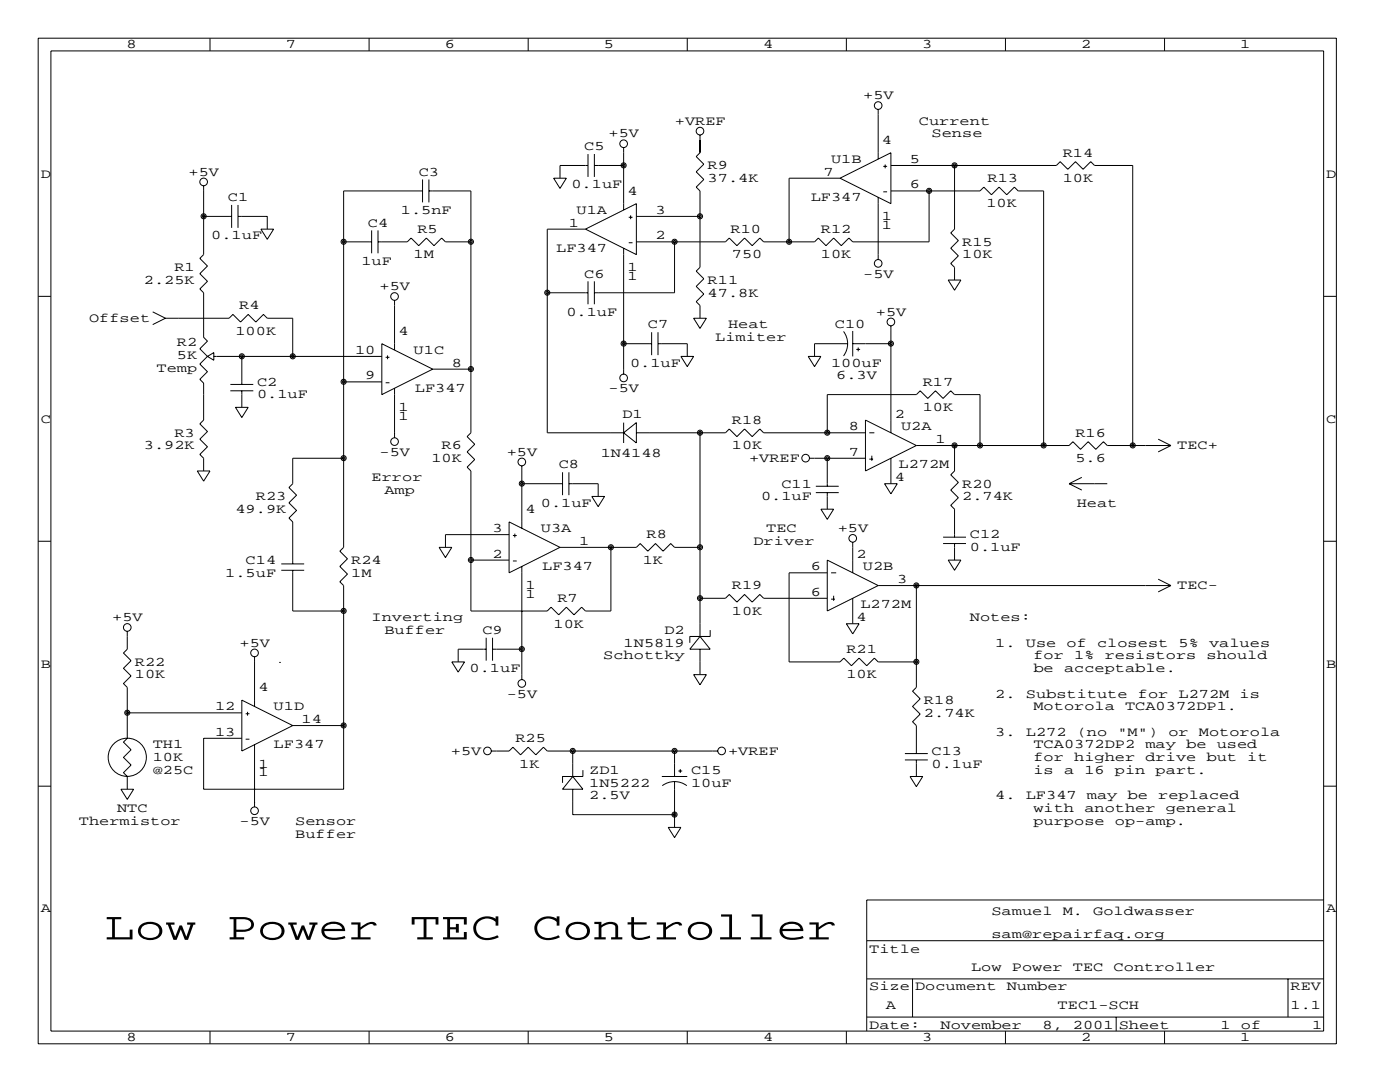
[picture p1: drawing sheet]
<svg xmlns="http://www.w3.org/2000/svg" width="279mm" height="216mm" viewBox="0 0 279 216" stroke-linecap="round" stroke-linejoin="round" font-family="sans-serif">
<g fill="none" stroke="#000" stroke-width=".2">
<path d="M7.6 7.6h259.1v200.7h-259.1zM10.2 10.2h254v195.5h-254zM41.9 7.6v2.6M73.7 7.6v2.6M105.4 7.6v2.6M137.2 7.6v2.6M168.9 7.6v2.6M200.7 7.6v2.6M232.4 7.6v2.6M40.6 37.1v13.7l-.7 .8 1.5 1.5-1.5 1.5 1.5 1.5-1.5 1.6 .7 .7v8.9l.8 .8-1.5 1.5 1.5 1.5M84.3 38.1h-15.7v71.1l-.8 .8 1.5 1.5-1.5 1.5 1.5 1.6-1.5 1.5 .8 .7v40.7h-28v-10.2h7.7M84.3 35.8v4.6"/>
<path d="M85.6 38.1h8.4v48.3l-.8 .7 1.5 1.5-1.5 1.6 1.5 1.5-1.5 1.5 .8 .8v27.9h15.2l.8-.7 1.5 1.5 1.5-1.5 1.6 1.5 1.5-1.5 .7 .7h5.1v-12.7M85.6 35.8v4.6M110.5 35.6h2.5l-1.2 2zM117.3 33h-5.5v2.6M117.3 30.7v4.6M118.6 33h5.9M118.6 30.7v4.6M124.5 29.5v12.4M139.7 26.9v3.6l-.8 .7 1.6 1.6-1.6 1.5 1.6 1.5-1.6 1.5 .8 .8v15.2l-.8 .8 1.6 1.5-1.6 1.5 1.6 1.6-1.6 1.5 .8 .8v2.5M167.6 35.6l10.2-5.1v10.1zM167.6 35.6h-10.1v12.7M175.3 21.8v9.9"/>
<path d="M175.3 39.4v12.4M176.3 33.2h.7M176.3 38.3h.7M176.7 32.8v.8M177.8 33h33l.8-.7 1.5 1.5 1.5-1.5 1.6 1.5 1.5-1.5 .7 .7h7.7v55.9M177.8 38.1h17.8l.7-.8 1.6 1.6 1.5-1.6 1.5 1.6 1.5-1.6 .8 .8h5.1v50.8M185.4 38.1v10.2h-15.2l-.8-.8-1.5 1.5-1.5-1.5-1.6 1.5-1.5-1.5-.7 .8h-10.2l-.8-.8-1.5 1.5-1.5-1.5-1.5 1.5-1.6-1.5-.7 .8h-17.8M190.5 33v12.7l-.8 .8 1.6 1.5-1.6 1.5 1.6 1.6-1.6 1.5 .8 .7v2.6M7.6 59.1h2.6M40.6 43.2h5.6M46.2 40.9v4.6M47.5 43.2h5.8v2.5"/>
<path d="M47.5 40.9v4.6M52.1 45.7h2.5l-1.3 2.1zM68.6 48.3h5.6M74.2 46v4.5M75.4 48.3h5.9l.7-.8 1.6 1.5 1.5-1.5 1.5 1.5 1.5-1.5 .8 .8h5.1M75.4 46v4.5M78.7 59.9v9.9M109.2 58.4h8.1M116.8 45.7l10.2-5.1v10.2zM116.8 45.7h-7.6v40.7h15.3M117.3 56.1v4.6M118.6 56.1v4.6"/>
<path d="M124.5 49.5v25.2M125.5 43.4h.7M125.5 48.4h.7M125.9 43v.7M127 43.2h12.7M134.6 48.3v10.1h-16M157.5 48.3h.1M189.2 55.9h2.6l-1.3 2zM264.2 59.1h2.5M30.5 62.2l2.5 1.3M33 63.5l-2.5 1.3M33 63.5h12.7l.8-.8 1.5 1.6 1.5-1.6 1.6 1.6 1.5-1.6 .7 .8h5.1v7.6"/>
<path d="M41.4 71.1l-1.5 1.5 1.5 1.6-1.5 1.5 .7 .8v7.3l-.7 .8 1.5 1.5-1.5 1.5 1.5 1.6-1.5 1.5 .7 .7v2.6M41.4 71.1l1.3-.7v1.5zM42.7 71.1h33.5M46 78h4.5M46 76.7h4.5M48.3 71.1v5.6M48.3 78v3.3M68.6 76.2h7.6M76.2 68.6l10.2 5.1-10.2 5zM77 71.3h.7M77 76.4h.7M77.3 70.9v.8"/>
<path d="M78.7 77.5v9.9M86.4 73.7h7.6M94 73.7h.1M124.5 68.6h5.5M130 66.3v4.6M131.3 68.6h5.9v2.5M131.3 66.3v4.6M135.9 71.1h2.5l-1.2 2.1zM138.4 63.5h2.6l-1.3 2zM161.3 71.1h2.5l-1.2 2.1zM168.3 66.1a4.1 4.1 0 0 1 0 4.9M169.2 68.6h-6.6v2.5"/>
<path d="M170.2 68.6h7.6M170.2 66v5.1M170.9 69.7h.8M171.3 69.3v.8M177.8 65v21.4M39.4 94h2.5l-1.3 2zM47 81.3h2.5l-1.2 2zM68.6 91.4h-10.2v5.1l-.7 .8 1.5 1.5-1.5 1.5 1.5 1.6-1.5 1.5 .7 .7v8.4M78.7 86.4h.1M104.1 93v12.4M104.1 96.5h8.2M112.3 94.2v4.6"/>
<path d="M113.5 96.5h5.9v2.6M113.5 94.2v4.6M118.1 99.1h2.5l-1.2 2zM124.5 84.3v4.1M124.5 86.4l2.5-2.1v4.1zM127 86.4h17.8l.7-.8 1.6 1.5 1.5-1.5 1.5 1.5 1.5-1.5 .8 .8h20.3M139.7 86.4v40.6M161.5 91.4h11.2M162.8 98.3h4.6M162.8 97h4.6M165.1 86.4v-7.7h17.8l.7-.7 1.6 1.5 1.5-1.5 1.5 1.5 1.5-1.5 .8 .7h5.1v10.2M165.1 91.4v5.6"/>
<path d="M165.1 98.3v3.3M172.7 83.8l10.2 5.1-10.2 5.1zM173.5 86.4h1M173.5 91.6h.7M174 90.9v1M176.5 96.5h2.6l-1.3 2.1zM177.8 91.4v5.1M182.9 88.9h30.5l.7-.8 1.5 1.6 1.6-1.6 1.5 1.6 1.5-1.6 .8 .8h12.7M190.5 88.9h.1M190.5 88.9v5.1l-.8 .7 1.6 1.6-1.6 1.5 1.6 1.5-1.6 1.5 .8 .8v5.6M213.4 96.5h7.6M213.4 96.5l2.5 1.3"/>
<path d="M215.9 95.2l-2.5 1.3M231.1 87.6l2.6 1.3M233.7 88.9l-2.6 1.3M7.6 108h2.6M56.1 112.5h4.6M56.1 113.8h4.6M58.4 113.8v8.1h10.2M87.6 109.2h2.6l-1.3 2.1zM94 111.8h7.6M101.6 104.1l10.2 5.1-10.2 5.1zM101.6 106.7h-12.7v2.5M102.4 106.9h.7"/>
<path d="M102.4 111.9h.7M102.7 106.5v.7M104.1 113v22.6M111.8 109.2h15.2l.8-.7 1.5 1.5 1.5-1.5 1.5 1.5 1.6-1.5 .7 .7h5.1M121.9 109.2h.1M139.7 119.4h5.1l.7-.8 1.6 1.5 1.5-1.5 1.5 1.5 1.5-1.5 .8 .8h12.7M163.8 101.6h2.6l-1.3 2zM165.1 111.8l10.2 5-10.2 5.1zM165.1 114.3h-7.6v17.8h10.1l.8-.8 1.5 1.5 1.5-1.5 1.6 1.5 1.5-1.5 .8 .8h7.6M165.9 119.6h.7M165.9 114.3h1M166.4 118.9v1"/>
<path d="M170.2 108.2v6.1M170.2 119.4v5.1M175.3 116.8h58.4M182.9 116.8h.1M182.9 116.8v20.4l-.8 .7 1.5 1.5-1.5 1.6 1.5 1.5-1.5 1.5 .8 .8v5.6M188.2 108.5h4.6M188.2 107.2h4.6M189.2 111.8h2.6l-1.3 2zM190.5 108.5v3.3M231.1 115.6l2.6 1.2M233.7 116.8l-2.6 1.3M264.2 108h2.5"/>
<path d="M25.4 126v3.5l-.8 .8 1.6 1.5-1.6 1.5 1.6 1.6-1.6 1.5 .8 .8v10.1l-.8 .8 1.6 1.5-1.6 1.5 1.6 1.6-1.6 1.5 .8 .7v2.6M48.3 139.7l10.1 5.1-10.1 5.1zM50.8 131.1v9.9M55.9 132.1h.1M90.2 132.1h2.5l-1.3 2zM97 129.5h-5.6v2.6M97 127.3v4.5M98.3 129.5h5.8M98.3 127.3v4.5M104.1 121.9h.1M138.4 134.6h2.6l-1.3 2.1zM139.7 129.5v5.1"/>
<path d="M139.7 127l2 2.5h-4zM141.7 125.7v1.3h-4v1.3M168.9 124.5h2.5l-1.2 2zM7.6 156.9h2.6M24.1 157.5h2.6l-1.3 2zM25.4 142.2h.1M25.4 142.2h22.9M49 142.4h.8M49 147.5h.8M49.4 142v.8M50.8 148.6v12.4M58.4 144.8h10.2"/>
<path d="M98 149.9h3.6l.8-.8 1.5 1.5 1.5-1.5 1.5 1.5 1.6-1.5 .7 .8h34.1M114.3 149.9v5M114.3 157.5v5.1h20.3M114.3 154.9l2 2.6h-4zM116.3 153.7v1.2h-4v1.3M132.1 154.9h5.1M132.2 156.8a4.1 4.1 0 0 1 4.9 0M134.6 149.9v5M134.6 156v9.1M135.4 153.8h.7M135.8 153.5v.7M180.6 151.6h4.6"/>
<path d="M180.6 150.4h4.6M181.6 154.9h2.5l-1.2 2.1zM182.9 151.6v3.3M264.2 156.9h2.5M50.8 160h.1M133.3 165.1h2.6l-1.3 2zM264.2 179.6h-91.2v26.1M173 195.3h91.2M173 187.7h91.2M182.1 195.3v7.6M257 195.3v7.6M41.9 205.7v2.6"/>
<path d="M73.7 205.7v2.6M105.4 205.7v2.6M137.2 205.7v2.6M168.9 205.7v2.6M173 202.9h91.2M200.7 205.7v2.6M222.8 202.9v2.8M232.4 205.7v2.6"/>
<circle cx="40.6" cy="36.3" r=".76"/>
<circle cx="124.5" cy="33" r=".51"/>
<circle cx="124.5" cy="28.7" r=".76"/>
<circle cx="124.5" cy="33" r=".25"/>
<circle cx="139.7" cy="26.2" r=".76"/>
<circle cx="175.3" cy="21.1" r=".76"/>
<circle cx="185.4" cy="38.1" r=".51"/>
<circle cx="185.4" cy="38.1" r=".25"/>
<circle cx="190.5" cy="33" r=".51"/>
<circle cx="190.5" cy="33" r=".25"/>
<circle cx="40.6" cy="43.2" r=".51"/>
<circle cx="40.6" cy="43.2" r=".25"/>
<circle cx="68.6" cy="48.2" r=".51"/>
<circle cx="68.6" cy="48.2" r=".25"/>
<circle cx="78.7" cy="59.2" r=".76"/>
<circle cx="94" cy="48.2" r=".51"/>
<circle cx="94" cy="48.2" r=".25"/>
<circle cx="109.2" cy="58.4" r=".51"/>
<circle cx="109.2" cy="58.4" r=".25"/>
<circle cx="134.6" cy="48.2" r=".51"/>
<circle cx="134.6" cy="48.2" r=".25"/>
<circle cx="139.7" cy="43.2" r=".51"/>
<circle cx="139.7" cy="43.2" r=".25"/>
<circle cx="157.5" cy="48.2" r=".51"/>
<circle cx="157.5" cy="48.2" r=".25"/>
<circle cx="175.3" cy="52.6" r=".76"/>
<circle cx="48.3" cy="71.1" r=".51"/>
<circle cx="48.3" cy="71.1" r=".25"/>
<circle cx="58.4" cy="71.1" r=".51"/>
<circle cx="58.4" cy="71.1" r=".25"/>
<circle cx="68.6" cy="76.2" r=".51"/>
<circle cx="68.6" cy="76.2" r=".25"/>
<circle cx="94" cy="73.6" r=".51"/>
<circle cx="94" cy="73.6" r=".25"/>
<circle cx="124.5" cy="68.6" r=".51"/>
<circle cx="124.5" cy="75.4" r=".76"/>
<circle cx="124.5" cy="68.6" r=".25"/>
<circle cx="177.8" cy="68.6" r=".51"/>
<circle cx="177.8" cy="64.2" r=".76"/>
<circle cx="177.8" cy="68.6" r=".25"/>
<circle cx="68.6" cy="91.4" r=".51"/>
<circle cx="68.6" cy="91.4" r=".25"/>
<circle cx="78.7" cy="88.1" r=".76"/>
<circle cx="104.1" cy="96.5" r=".51"/>
<circle cx="104.1" cy="92.2" r=".76"/>
<circle cx="104.1" cy="96.5" r=".25"/>
<circle cx="139.7" cy="86.3" r=".51"/>
<circle cx="139.7" cy="86.3" r=".25"/>
<circle cx="160.8" cy="91.4" r=".76"/>
<circle cx="165.1" cy="86.3" r=".51"/>
<circle cx="165.1" cy="91.4" r=".51"/>
<circle cx="165.1" cy="86.3" r=".25"/>
<circle cx="165.1" cy="91.4" r=".25"/>
<circle cx="190.5" cy="88.9" r=".51"/>
<circle cx="190.5" cy="88.9" r=".25"/>
<circle cx="195.6" cy="88.9" r=".51"/>
<circle cx="195.6" cy="88.9" r=".25"/>
<circle cx="208.3" cy="88.9" r=".51"/>
<circle cx="208.3" cy="88.9" r=".25"/>
<circle cx="226.1" cy="88.9" r=".51"/>
<circle cx="226.1" cy="88.9" r=".25"/>
<circle cx="94" cy="111.7" r=".51"/>
<circle cx="94" cy="111.7" r=".25"/>
<circle cx="121.9" cy="109.2" r=".51"/>
<circle cx="121.9" cy="109.2" r=".25"/>
<circle cx="139.7" cy="109.2" r=".51"/>
<circle cx="139.7" cy="119.4" r=".51"/>
<circle cx="139.7" cy="119.4" r=".25"/>
<circle cx="139.7" cy="109.2" r=".25"/>
<circle cx="170.2" cy="107.4" r=".76"/>
<circle cx="182.9" cy="116.8" r=".51"/>
<circle cx="182.9" cy="116.8" r=".25"/>
<circle cx="25.4" cy="125.2" r=".76"/>
<circle cx="50.8" cy="130.3" r=".76"/>
<circle cx="68.6" cy="121.9" r=".51"/>
<circle cx="68.6" cy="121.9" r=".25"/>
<circle cx="104.1" cy="129.5" r=".51"/>
<circle cx="104.1" cy="136.4" r=".76"/>
<circle cx="104.1" cy="129.5" r=".25"/>
<circle cx="182.9" cy="132.1" r=".51"/>
<circle cx="182.9" cy="132.1" r=".25"/>
<circle cx="25.4" cy="151.1" r="3.8"/>
<circle cx="25.4" cy="142.2" r=".51"/>
<circle cx="25.4" cy="142.2" r=".25"/>
<circle cx="68.6" cy="144.8" r=".51"/>
<circle cx="68.6" cy="144.8" r=".25"/>
<circle cx="97.3" cy="149.8" r=".76"/>
<circle cx="114.3" cy="149.8" r=".51"/>
<circle cx="114.3" cy="149.8" r=".25"/>
<circle cx="134.6" cy="149.8" r=".51"/>
<circle cx="134.6" cy="149.8" r=".25"/>
<circle cx="144" cy="149.8" r=".76"/>
<circle cx="50.8" cy="161.8" r=".76"/>
<circle cx="134.6" cy="162.5" r=".51"/>
<circle cx="134.6" cy="162.5" r=".25"/>
</g>
<g font-size="7.9">
<text x="20.8" y="187.5">Low</text>
<text x="45.2" y="187.5">Power</text>
<text x="81.8" y="187.5">TEC</text>
<text x="106.2" y="187.5">Controller</text>
</g>
<g font-size="2.6">
<text x="25.3" y="9.7">8</text>
<text x="57" y="9.7">7</text>
<text x="88.8" y="9.7">6</text>
<text x="120.5" y="9.7">5</text>
<text x="152.3" y="9.7">4</text>
<text x="184" y="9.7">3</text>
<text x="215.8" y="9.7">2</text>
<text x="247.5" y="9.7">1</text>
<text x="172.3" y="19.8">+5V</text>
<text x="116.6" y="30">C5</text>
<text x="121.5" y="27.4">+5V</text>
<text x="134.7" y="24.9">+VREF</text>
<text x="176" y="28.7">4</text>
<text x="183.4" y="24.9">Current</text>
<text x="185.9" y="27.4">Sense</text>
<text x="8.1" y="35.5">D</text>
<text x="37.6" y="35.1">+5V</text>
<text x="83.6" y="35.1">C3</text>
<text x="141.2" y="33.8">R9</text>
<text x="164.3" y="35.1">7</text>
<text x="165.9" y="32.5">U1B</text>
<text x="181.6" y="32.5">5</text>
<text x="212.1" y="31.2">R14</text>
<text x="264.7" y="35.5">D</text>
<text x="45.5" y="40.1">C1</text>
<text x="114" y="37.6">0.1uF</text>
<text x="125.2" y="38.9">4</text>
<text x="141.2" y="36.3">37.4K</text>
<text x="161.8" y="40.1">LF347</text>
<text x="181.6" y="37.6">6</text>
<text x="196.8" y="41.4">10K</text>
<text x="197.1" y="36.3">R13</text>
<text x="212.1" y="36.3">10K</text>
<text x="42.2" y="47.8">0.1uF</text>
<text x="73.4" y="45.2">C4</text>
<text x="80" y="42.7">1.5nF</text>
<text x="83.3" y="46.5">R5</text>
<text x="113.5" y="45.2">1</text>
<text x="115.1" y="42.7">U1A</text>
<text x="130.8" y="42.7">3</text>
<text x="130.8" y="47.8">2</text>
<text x="145.8" y="46.5">R10</text>
<text x="163.8" y="46.5">R12</text>
<text x="176" y="43.9">1</text>
<text x="176" y="45.7">1</text>
<text x="72.1" y="52.8">1uF</text>
<text x="82.5" y="51.6">1M</text>
<text x="111" y="50.3">LF347</text>
<text x="146" y="51.6">750</text>
<text x="163.8" y="51.6">10K</text>
<text x="192" y="49">R15</text>
<text x="192" y="51.6">10K</text>
<text x="28.7" y="56.6">2.25K</text>
<text x="34.8" y="54.1">R1</text>
<text x="75.7" y="57.9">+5V</text>
<text x="116.6" y="55.4">C6</text>
<text x="125.2" y="54.1">1</text>
<text x="125.2" y="55.9">1</text>
<text x="141.2" y="56.6">R11</text>
<text x="141.2" y="59.2">47.8K</text>
<text x="172.3" y="55.4">-5V</text>
<text x="17.8" y="64.3">Offset</text>
<text x="47.8" y="61.7">R4</text>
<text x="113" y="63">0.1uF</text>
<text x="129.3" y="65.5">C7</text>
<text x="145.3" y="65.5">Heat</text>
<text x="166.6" y="65.5">C10</text>
<text x="174.8" y="63">+5V</text>
<text x="35.3" y="69.1">R2</text>
<text x="35.3" y="71.6">5K</text>
<text x="47" y="66.8">100K</text>
<text x="70.9" y="70.6">10</text>
<text x="79.5" y="66.8">4</text>
<text x="82.5" y="70.6">U1C</text>
<text x="142.7" y="68.1">Limiter</text>
<text x="31.2" y="74.2">Temp</text>
<text x="51.3" y="77">C2</text>
<text x="72.9" y="75.7">9</text>
<text x="90.2" y="73.2">8</text>
<text x="125.7" y="73.2">0.1uF</text>
<text x="165.9" y="73.2">100uF</text>
<text x="166.9" y="75.7">6.3V</text>
<text x="184.1" y="77">R17</text>
<text x="51.3" y="79.5">0.1uF</text>
<text x="79.5" y="82">1</text>
<text x="79.5" y="83.8">1</text>
<text x="82.8" y="78.2">LF347</text>
<text x="121.5" y="78.2">-5V</text>
<text x="124.2" y="83.3">D1</text>
<text x="178.6" y="83.3">2</text>
<text x="184.1" y="82">10K</text>
<text x="8.1" y="84.3">C</text>
<text x="28.7" y="89.7">3.92K</text>
<text x="34.8" y="87.1">R3</text>
<text x="88.1" y="89.7">R6</text>
<text x="146" y="84.6">R18</text>
<text x="146" y="89.7">10K</text>
<text x="169.4" y="85.9">8</text>
<text x="179.8" y="85.9">U2A</text>
<text x="186.7" y="88.4">1</text>
<text x="214.6" y="87.1">R16</text>
<text x="234.9" y="89.7">TEC+</text>
<text x="264.7" y="84.3">C</text>
<text x="75.7" y="90.9">-5V</text>
<text x="86.1" y="92.2">10K</text>
<text x="101.1" y="90.9">+5V</text>
<text x="111.5" y="93.5">C8</text>
<text x="119.9" y="91.2">1N4148</text>
<text x="149.5" y="92.2">+VREF</text>
<text x="169.4" y="90.9">7</text>
<text x="179.3" y="93.5">L272M</text>
<text x="214.6" y="92.2">5.6</text>
<text x="51.1" y="99.8">R23</text>
<text x="74.2" y="96">Error</text>
<text x="76.7" y="98.6">Amp</text>
<text x="107.9" y="101.1">0.1uF</text>
<text x="151.9" y="99.8">0.1uF</text>
<text x="156" y="97.3">C11</text>
<text x="178.6" y="96">4</text>
<text x="192" y="97.3">R20</text>
<text x="192" y="99.8">2.74K</text>
<text x="214.9" y="101.1">Heat</text>
<text x="47" y="102.4">49.9K</text>
<text x="98.3" y="106.2">3</text>
<text x="104.9" y="102.4">4</text>
<text x="107.9" y="106.2">U3A</text>
<text x="129" y="107.4">R8</text>
<text x="152.9" y="106.2">TEC</text>
<text x="167.2" y="106.2">+5V</text>
<text x="193.5" y="107.4">C12</text>
<text x="49" y="112.5">C14</text>
<text x="70.1" y="112.5">R24</text>
<text x="98.3" y="111.3">2</text>
<text x="108.2" y="113.8">LF347</text>
<text x="115.6" y="108.7">1</text>
<text x="128.3" y="112.5">1K</text>
<text x="150.4" y="108.7">Driver</text>
<text x="161.8" y="113.8">6</text>
<text x="170.9" y="111.3">2</text>
<text x="172.2" y="113.8">U2B</text>
<text x="193.5" y="110">0.1uF</text>
<text x="45" y="115.1">1.5uF</text>
<text x="70.1" y="115.1">1M</text>
<text x="104.9" y="117.6">1</text>
<text x="104.9" y="119.4">1</text>
<text x="146" y="117.6">R19</text>
<text x="161.8" y="118.9">6</text>
<text x="179.1" y="116.3">3</text>
<text x="234.9" y="117.6">TEC-</text>
<text x="22.4" y="124">+5V</text>
<text x="74.2" y="124">Inverting</text>
<text x="110.5" y="125.2">10K</text>
<text x="111.3" y="120.1">R7</text>
<text x="146" y="122.7">10K</text>
<text x="170.9" y="124">4</text>
<text x="171.7" y="121.4">L272M</text>
<text x="193.5" y="124">Notes:</text>
<text x="47.8" y="129">+5V</text>
<text x="76.7" y="126.5">Buffer</text>
<text x="96.3" y="126.5">C9</text>
<text x="120.4" y="131.6">Schottky</text>
<text x="124.5" y="129">1N5819</text>
<text x="132.6" y="126.5">D2</text>
<text x="168.9" y="130.3">R21</text>
<text x="198.6" y="129">1.</text>
<text x="204.7" y="129">Use</text>
<text x="206.2" y="131.6">for</text>
<text x="212.9" y="129">of</text>
<text x="214.4" y="131.6">1%</text>
<text x="218.9" y="129">closest</text>
<text x="220.5" y="131.6">resistors</text>
<text x="235.2" y="129">5%</text>
<text x="240.8" y="131.6">should</text>
<text x="241.3" y="129">values</text>
<text x="8.1" y="133.2">B</text>
<text x="26.9" y="132.8">R22</text>
<text x="26.9" y="135.4">10K</text>
<text x="51.6" y="137.9">4</text>
<text x="93.7" y="134.1">0.1uF</text>
<text x="168.9" y="135.4">10K</text>
<text x="206.2" y="134.1">be</text>
<text x="212.3" y="134.1">acceptable.</text>
<text x="264.7" y="133.2">B</text>
<text x="42.9" y="141.7">12</text>
<text x="54.6" y="141.7">U1D</text>
<text x="101.1" y="139.2">-5V</text>
<text x="184.4" y="140.5">R18</text>
<text x="184.4" y="143">2.74K</text>
<text x="198.6" y="139.2">2.</text>
<text x="204.7" y="139.2">Substitute</text>
<text x="206.2" y="141.7">Motorola</text>
<text x="224.5" y="141.7">TCA0372DP1.</text>
<text x="227.1" y="139.2">for</text>
<text x="235.2" y="139.2">L272M</text>
<text x="247.4" y="139.2">is</text>
<text x="30.5" y="149.4">TH1</text>
<text x="42.9" y="146.8">13</text>
<text x="54.6" y="149.4">LF347</text>
<text x="60.2" y="144.3">14</text>
<text x="102.9" y="148.1">R25</text>
<text x="198.6" y="146.8">3.</text>
<text x="204.7" y="146.8">L272</text>
<text x="206.2" y="149.4">TCA0372DP2</text>
<text x="214.9" y="146.8">(no</text>
<text x="223" y="146.8">&quot;M&quot;)</text>
<text x="228.6" y="149.4">may</text>
<text x="233.2" y="146.8">or</text>
<text x="236.7" y="149.4">be</text>
<text x="239.3" y="146.8">Motorola</text>
<text x="242.8" y="149.4">used</text>
<text x="30.5" y="151.9">10K</text>
<text x="30.5" y="154.4">@25C</text>
<text x="51.6" y="153.2">1</text>
<text x="51.6" y="154.9">1</text>
<text x="90" y="150.6">+5V</text>
<text x="103.6" y="153.2">1K</text>
<text x="117.6" y="154.4">ZD1</text>
<text x="137.9" y="154.4">C15</text>
<text x="145.3" y="150.6">+VREF</text>
<text x="185.9" y="150.6">C13</text>
<text x="185.9" y="153.2">0.1uF</text>
<text x="206.2" y="151.9">for</text>
<text x="206.2" y="154.4">is</text>
<text x="212.3" y="154.4">a</text>
<text x="214.4" y="151.9">higher</text>
<text x="216.4" y="154.4">16</text>
<text x="222.5" y="154.4">pin</text>
<text x="228.6" y="151.9">drive</text>
<text x="230.6" y="154.4">part.</text>
<text x="240.8" y="151.9">but</text>
<text x="248.9" y="151.9">it</text>
<text x="117.6" y="157">1N5222</text>
<text x="117.6" y="159.5">2.5V</text>
<text x="137.9" y="157">10uF</text>
<text x="198.6" y="159.5">4.</text>
<text x="204.7" y="159.5">LF347</text>
<text x="216.9" y="159.5">may</text>
<text x="225" y="159.5">be</text>
<text x="231.1" y="159.5">replaced</text>
<text x="15.7" y="164.6">Thermistor</text>
<text x="23.4" y="162.1">NTC</text>
<text x="47.8" y="164.6">-5V</text>
<text x="58.9" y="164.6">Sensor</text>
<text x="58.9" y="167.1">Buffer</text>
<text x="206.2" y="164.6">purpose</text>
<text x="206.2" y="162.1">with</text>
<text x="216.4" y="162.1">another</text>
<text x="222.5" y="164.6">op-amp.</text>
<text x="232.7" y="162.1">general</text>
<text x="8.1" y="182.1">A</text>
<text x="197.9" y="182.6">Samuel</text>
<text x="212.1" y="182.6">M.</text>
<text x="218.2" y="182.6">Goldwasser</text>
<text x="264.7" y="182.1">A</text>
<text x="173.5" y="190.2">Title</text>
<text x="197.9" y="187.2">sam@repairfaq.org</text>
<text x="173.5" y="197.6">Size Document</text>
<text x="193.8" y="193.8">Low</text>
<text x="200.9" y="197.6">Number</text>
<text x="201.9" y="193.8">Power</text>
<text x="214.1" y="193.8">TEC</text>
<text x="222.2" y="193.8">Controller</text>
<text x="257.6" y="197.6">REV</text>
<text x="176.8" y="201.4">A</text>
<text x="211.1" y="201.4">TEC1-SCH</text>
<text x="257.6" y="201.4">1.1</text>
<text x="25.3" y="207.8">8</text>
<text x="57" y="207.8">7</text>
<text x="88.8" y="207.8">6</text>
<text x="120.5" y="207.8">5</text>
<text x="152.3" y="207.8">4</text>
<text x="173.5" y="205.2">Date:</text>
<text x="184" y="207.8">3</text>
<text x="187.7" y="205.2">November</text>
<text x="208" y="205.2">8,</text>
<text x="214.1" y="205.2">2001 Sheet</text>
<text x="215.8" y="207.8">2</text>
<text x="243.6" y="205.2">1</text>
<text x="247.5" y="207.8">1</text>
<text x="247.7" y="205.2">of</text>
<text x="261.9" y="205.2">1</text>
</g>
</svg>
